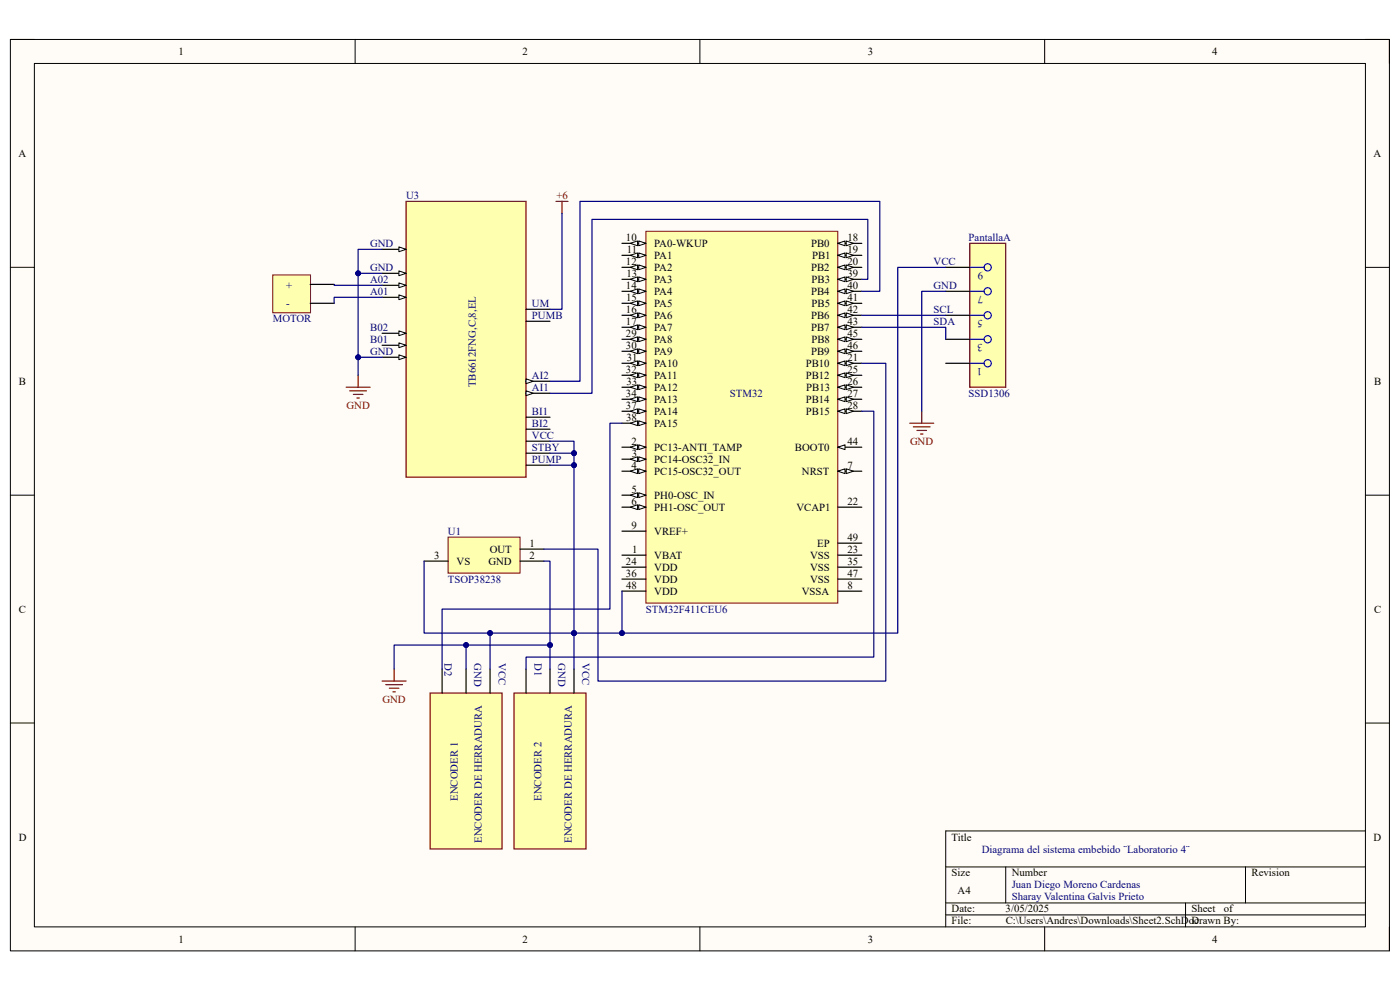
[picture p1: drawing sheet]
<svg xmlns="http://www.w3.org/2000/svg" width="297mm" height="210mm" viewBox="0 0 297 210" stroke-linecap="round" stroke-linejoin="round" font-family="sans-serif">
<path d="M2.2 8.4h292.6v193.3h-292.6z" fill-rule="evenodd" fill="#fffcf8"/>
<path d="M2.2 8.4h292.6v193.3h-292.6z" fill="none" stroke="#000" stroke-width=".21"/>
<path d="M7.3 13.5h282.4v183.1h-282.4z" fill-rule="evenodd" fill="#fffcf8"/>
<g fill="none" stroke="#000" stroke-width=".21">
<path d="M2.2 8.4h5.1M7.3 13.5h282.4v183.1h-282.4zM75.3 8.4v5.1M148.5 8.4v5.1M221.6 8.4v5.1M289.7 8.4h5.1v5.1M2.2 56.7h5.1M289.7 56.7h5.1M2.2 105h5.1M289.7 105.1h5.1M2.2 153.4h5.1M289.7 153.4h5.1"/>
<path d="M289.7 176.3h-89.1v20.3M75.3 196.6v5.1M148.5 196.6v5.1M200.6 183.9h89.1M200.6 191.5h89.1M200.6 194.1h89.1M213.4 183.9v7.6M221.6 196.6v5.1M251.5 191.5v5.1M264.2 183.9v7.6M294.8 196.6v5.1"/>
</g>
<path d="M137 49.1h40.7v78.8h-40.7z" fill-rule="evenodd" fill="#ffffb0"/>
<path d="M137 49.1h40.7v78.8h-40.7z" fill="none" stroke="#800000" stroke-width=".21"/>
<path d="M131.9 94.9h5.1M131.9 117.8h5.1" fill="none" stroke="#000" stroke-width=".25"/>
<path d="M135.5 94.4l1.5 .5-1.5 .5z" fill="#f8fcff"/>
<path d="M135.5 94.4l1.5 .5-1.5 .5z" fill="none" stroke="#000" stroke-width=".21"/>
<path d="M133.7 94.9l1.6-.5v1z" fill="#f8fcff"/>
<path d="M133.7 94.9l1.6-.5v1z" fill="none" stroke="#000" stroke-width=".21"/>
<path d="M131.9 97.4h5.1" fill="none" stroke="#000" stroke-width=".25"/>
<path d="M135.5 96.9l1.5 .5-1.5 .5z" fill="#f8fcff"/>
<path d="M135.5 96.9l1.5 .5-1.5 .5z" fill="none" stroke="#000" stroke-width=".21"/>
<path d="M133.7 97.4l1.6-.5v1z" fill="#f8fcff"/>
<path d="M133.7 97.4l1.6-.5v1z" fill="none" stroke="#000" stroke-width=".21"/>
<path d="M131.9 100h5.1" fill="none" stroke="#000" stroke-width=".25"/>
<path d="M135.5 99.4l1.5 .6-1.5 .5z" fill="#f8fcff"/>
<path d="M135.5 99.4l1.5 .6-1.5 .5z" fill="none" stroke="#000" stroke-width=".21"/>
<path d="M133.7 100l1.6-.6v1.1z" fill="#f8fcff"/>
<path d="M133.7 100l1.6-.6v1.1z" fill="none" stroke="#000" stroke-width=".21"/>
<path d="M131.9 105h5.1" fill="none" stroke="#000" stroke-width=".25"/>
<path d="M135.5 104.5l1.5 .5-1.5 .6z" fill="#f8fcff"/>
<path d="M135.5 104.5l1.5 .5-1.5 .6z" fill="none" stroke="#000" stroke-width=".21"/>
<path d="M133.7 105l1.6-.5v1.1z" fill="#f8fcff"/>
<path d="M133.7 105l1.6-.5v1.1z" fill="none" stroke="#000" stroke-width=".21"/>
<path d="M131.9 107.6h5.1" fill="none" stroke="#000" stroke-width=".25"/>
<path d="M135.5 107.1l1.5 .5-1.5 .5z" fill="#f8fcff"/>
<path d="M135.5 107.1l1.5 .5-1.5 .5z" fill="none" stroke="#000" stroke-width=".21"/>
<path d="M133.7 107.6l1.6-.5v1z" fill="#f8fcff"/>
<path d="M133.7 107.6l1.6-.5v1z" fill="none" stroke="#000" stroke-width=".21"/>
<path d="M177.7 100h5.1" fill="none" stroke="#000" stroke-width=".25"/>
<path d="M177.7 100l1.6-.5v1z" fill="#f8fcff"/>
<path d="M177.7 100l1.6-.5v1z" fill="none" stroke="#000" stroke-width=".21"/>
<path d="M179.5 99.5l1.5 .5-1.5 .5z" fill="#f8fcff"/>
<path d="M179.5 99.5l1.5 .5-1.5 .5z" fill="none" stroke="#000" stroke-width=".21"/>
<path d="M131.9 51.6h5.1M131.9 112.7h5.1M177.7 125.4h5.1" fill="none" stroke="#000" stroke-width=".25"/>
<path d="M135.5 51.1l1.5 .5-1.5 .5z" fill="#f8fcff"/>
<path d="M135.5 51.1l1.5 .5-1.5 .5z" fill="none" stroke="#000" stroke-width=".21"/>
<path d="M133.7 51.6l1.6-.5v1z" fill="#f8fcff"/>
<path d="M133.7 51.6l1.6-.5v1z" fill="none" stroke="#000" stroke-width=".21"/>
<path d="M131.9 54.2h5.1" fill="none" stroke="#000" stroke-width=".25"/>
<path d="M135.5 53.7l1.5 .5-1.5 .5z" fill="#f8fcff"/>
<path d="M135.5 53.7l1.5 .5-1.5 .5z" fill="none" stroke="#000" stroke-width=".21"/>
<path d="M133.7 54.2l1.6-.5v1z" fill="#f8fcff"/>
<path d="M133.7 54.2l1.6-.5v1z" fill="none" stroke="#000" stroke-width=".21"/>
<path d="M131.9 56.7h5.1" fill="none" stroke="#000" stroke-width=".25"/>
<path d="M135.5 56.2l1.5 .5-1.5 .5z" fill="#f8fcff"/>
<path d="M135.5 56.2l1.5 .5-1.5 .5z" fill="none" stroke="#000" stroke-width=".21"/>
<path d="M133.7 56.7l1.6-.5v1z" fill="#f8fcff"/>
<path d="M133.7 56.7l1.6-.5v1z" fill="none" stroke="#000" stroke-width=".21"/>
<path d="M131.9 59.3h5.1" fill="none" stroke="#000" stroke-width=".25"/>
<path d="M135.5 58.7l1.5 .6-1.5 .5z" fill="#f8fcff"/>
<path d="M135.5 58.7l1.5 .6-1.5 .5z" fill="none" stroke="#000" stroke-width=".21"/>
<path d="M133.7 59.3l1.6-.6v1.1z" fill="#f8fcff"/>
<path d="M133.7 59.3l1.6-.6v1.1z" fill="none" stroke="#000" stroke-width=".21"/>
<path d="M131.9 61.8h5.1" fill="none" stroke="#000" stroke-width=".25"/>
<path d="M135.5 61.3l1.5 .5-1.5 .5z" fill="#f8fcff"/>
<path d="M135.5 61.3l1.5 .5-1.5 .5z" fill="none" stroke="#000" stroke-width=".21"/>
<path d="M133.7 61.8l1.6-.5v1z" fill="#f8fcff"/>
<path d="M133.7 61.8l1.6-.5v1z" fill="none" stroke="#000" stroke-width=".21"/>
<path d="M131.9 64.3h5.1" fill="none" stroke="#000" stroke-width=".25"/>
<path d="M135.5 63.8l1.5 .5-1.5 .5z" fill="#f8fcff"/>
<path d="M135.5 63.8l1.5 .5-1.5 .5z" fill="none" stroke="#000" stroke-width=".21"/>
<path d="M133.7 64.3l1.6-.5v1z" fill="#f8fcff"/>
<path d="M133.7 64.3l1.6-.5v1z" fill="none" stroke="#000" stroke-width=".21"/>
<path d="M131.9 66.9h5.1" fill="none" stroke="#000" stroke-width=".25"/>
<path d="M135.5 66.4l1.5 .5-1.5 .5z" fill="#f8fcff"/>
<path d="M135.5 66.4l1.5 .5-1.5 .5z" fill="none" stroke="#000" stroke-width=".21"/>
<path d="M133.7 66.9l1.6-.5v1z" fill="#f8fcff"/>
<path d="M133.7 66.9l1.6-.5v1z" fill="none" stroke="#000" stroke-width=".21"/>
<path d="M131.9 69.4h5.1" fill="none" stroke="#000" stroke-width=".25"/>
<path d="M135.5 68.9l1.5 .5-1.5 .5z" fill="#f8fcff"/>
<path d="M135.5 68.9l1.5 .5-1.5 .5z" fill="none" stroke="#000" stroke-width=".21"/>
<path d="M133.7 69.4l1.6-.5v1z" fill="#f8fcff"/>
<path d="M133.7 69.4l1.6-.5v1z" fill="none" stroke="#000" stroke-width=".21"/>
<path d="M177.7 51.6h5.1" fill="none" stroke="#000" stroke-width=".25"/>
<path d="M177.7 51.6l1.6-.5v1z" fill="#f8fcff"/>
<path d="M177.7 51.6l1.6-.5v1z" fill="none" stroke="#000" stroke-width=".21"/>
<path d="M179.5 51.1l1.5 .5-1.5 .5z" fill="#f8fcff"/>
<path d="M179.5 51.1l1.5 .5-1.5 .5z" fill="none" stroke="#000" stroke-width=".21"/>
<path d="M177.7 54.2h5.1" fill="none" stroke="#000" stroke-width=".25"/>
<path d="M177.7 54.2l1.6-.5v1z" fill="#f8fcff"/>
<path d="M177.7 54.2l1.6-.5v1z" fill="none" stroke="#000" stroke-width=".21"/>
<path d="M179.5 53.7l1.5 .5-1.5 .5z" fill="#f8fcff"/>
<path d="M179.5 53.7l1.5 .5-1.5 .5z" fill="none" stroke="#000" stroke-width=".21"/>
<path d="M177.7 56.7h5.1" fill="none" stroke="#000" stroke-width=".25"/>
<path d="M177.7 56.7l1.6-.5v1z" fill="#f8fcff"/>
<path d="M177.7 56.7l1.6-.5v1z" fill="none" stroke="#000" stroke-width=".21"/>
<path d="M179.5 56.2l1.5 .5-1.5 .5z" fill="#f8fcff"/>
<path d="M179.5 56.2l1.5 .5-1.5 .5z" fill="none" stroke="#000" stroke-width=".21"/>
<path d="M177.7 77.1h5.1" fill="none" stroke="#000" stroke-width=".25"/>
<path d="M177.7 77.1l1.6-.5v1z" fill="#f8fcff"/>
<path d="M177.7 77.1l1.6-.5v1z" fill="none" stroke="#000" stroke-width=".21"/>
<path d="M179.5 76.6l1.5 .5-1.5 .5z" fill="#f8fcff"/>
<path d="M179.5 76.6l1.5 .5-1.5 .5z" fill="none" stroke="#000" stroke-width=".21"/>
<path d="M177.7 79.6h5.1M177.7 107.6h5.1M177.7 117.8h5.1M131.9 120.3h5.1" fill="none" stroke="#000" stroke-width=".25"/>
<path d="M177.7 79.6l1.6-.5v1z" fill="#f8fcff"/>
<path d="M177.7 79.6l1.6-.5v1z" fill="none" stroke="#000" stroke-width=".21"/>
<path d="M179.5 79.1l1.5 .5-1.5 .5z" fill="#f8fcff"/>
<path d="M179.5 79.1l1.5 .5-1.5 .5z" fill="none" stroke="#000" stroke-width=".21"/>
<path d="M177.7 82.1h5.1" fill="none" stroke="#000" stroke-width=".25"/>
<path d="M177.7 82.1l1.6-.5v1.1z" fill="#f8fcff"/>
<path d="M177.7 82.1l1.6-.5v1.1z" fill="none" stroke="#000" stroke-width=".21"/>
<path d="M179.5 81.6l1.5 .5-1.5 .6z" fill="#f8fcff"/>
<path d="M179.5 81.6l1.5 .5-1.5 .6z" fill="none" stroke="#000" stroke-width=".21"/>
<path d="M177.7 84.7h5.1" fill="none" stroke="#000" stroke-width=".25"/>
<path d="M177.7 84.7l1.6-.5v1z" fill="#f8fcff"/>
<path d="M177.7 84.7l1.6-.5v1z" fill="none" stroke="#000" stroke-width=".21"/>
<path d="M179.5 84.2l1.5 .5-1.5 .5z" fill="#f8fcff"/>
<path d="M179.5 84.2l1.5 .5-1.5 .5z" fill="none" stroke="#000" stroke-width=".21"/>
<path d="M177.7 87.2h5.1" fill="none" stroke="#000" stroke-width=".25"/>
<path d="M177.7 87.2l1.6-.5v1z" fill="#f8fcff"/>
<path d="M177.7 87.2l1.6-.5v1z" fill="none" stroke="#000" stroke-width=".21"/>
<path d="M179.5 86.7l1.5 .5-1.5 .5z" fill="#f8fcff"/>
<path d="M179.5 86.7l1.5 .5-1.5 .5z" fill="none" stroke="#000" stroke-width=".21"/>
<path d="M131.9 72h5.1" fill="none" stroke="#000" stroke-width=".25"/>
<path d="M135.5 71.5l1.5 .5-1.5 .5z" fill="#f8fcff"/>
<path d="M135.5 71.5l1.5 .5-1.5 .5z" fill="none" stroke="#000" stroke-width=".21"/>
<path d="M133.7 72l1.6-.5v1z" fill="#f8fcff"/>
<path d="M133.7 72l1.6-.5v1z" fill="none" stroke="#000" stroke-width=".21"/>
<path d="M131.9 74.5h5.1" fill="none" stroke="#000" stroke-width=".25"/>
<path d="M135.5 74l1.5 .5-1.5 .5z" fill="#f8fcff"/>
<path d="M135.5 74l1.5 .5-1.5 .5z" fill="none" stroke="#000" stroke-width=".21"/>
<path d="M133.7 74.5l1.6-.5v1z" fill="#f8fcff"/>
<path d="M133.7 74.5l1.6-.5v1z" fill="none" stroke="#000" stroke-width=".21"/>
<path d="M131.9 77.1h5.1" fill="none" stroke="#000" stroke-width=".25"/>
<path d="M135.5 76.6l1.5 .5-1.5 .5z" fill="#f8fcff"/>
<path d="M135.5 76.6l1.5 .5-1.5 .5z" fill="none" stroke="#000" stroke-width=".21"/>
<path d="M133.7 77.1l1.6-.5v1z" fill="#f8fcff"/>
<path d="M133.7 77.1l1.6-.5v1z" fill="none" stroke="#000" stroke-width=".21"/>
<path d="M131.9 79.6h5.1" fill="none" stroke="#000" stroke-width=".25"/>
<path d="M135.5 79.1l1.5 .5-1.5 .5z" fill="#f8fcff"/>
<path d="M135.5 79.1l1.5 .5-1.5 .5z" fill="none" stroke="#000" stroke-width=".21"/>
<path d="M133.7 79.6l1.6-.5v1z" fill="#f8fcff"/>
<path d="M133.7 79.6l1.6-.5v1z" fill="none" stroke="#000" stroke-width=".21"/>
<path d="M131.9 82.1h5.1" fill="none" stroke="#000" stroke-width=".25"/>
<path d="M135.5 81.6l1.5 .5-1.5 .6z" fill="#f8fcff"/>
<path d="M135.5 81.6l1.5 .5-1.5 .6z" fill="none" stroke="#000" stroke-width=".21"/>
<path d="M133.7 82.1l1.6-.5v1.1z" fill="#f8fcff"/>
<path d="M133.7 82.1l1.6-.5v1.1z" fill="none" stroke="#000" stroke-width=".21"/>
<path d="M131.9 84.7h5.1" fill="none" stroke="#000" stroke-width=".25"/>
<path d="M135.5 84.2l1.5 .5-1.5 .5z" fill="#f8fcff"/>
<path d="M135.5 84.2l1.5 .5-1.5 .5z" fill="none" stroke="#000" stroke-width=".21"/>
<path d="M133.7 84.7l1.6-.5v1z" fill="#f8fcff"/>
<path d="M133.7 84.7l1.6-.5v1z" fill="none" stroke="#000" stroke-width=".21"/>
<path d="M131.9 87.2h5.1M131.9 122.9h5.1M177.7 120.3h5.1" fill="none" stroke="#000" stroke-width=".25"/>
<path d="M135.5 86.7l1.5 .5-1.5 .5z" fill="#f8fcff"/>
<path d="M135.5 86.7l1.5 .5-1.5 .5z" fill="none" stroke="#000" stroke-width=".21"/>
<path d="M133.7 87.2l1.6-.5v1z" fill="#f8fcff"/>
<path d="M133.7 87.2l1.6-.5v1z" fill="none" stroke="#000" stroke-width=".21"/>
<path d="M131.9 89.8h5.1" fill="none" stroke="#000" stroke-width=".25"/>
<path d="M135.5 89.3l1.5 .5-1.5 .5z" fill="#f8fcff"/>
<path d="M135.5 89.3l1.5 .5-1.5 .5z" fill="none" stroke="#000" stroke-width=".21"/>
<path d="M133.7 89.8l1.6-.5v1z" fill="#f8fcff"/>
<path d="M133.7 89.8l1.6-.5v1z" fill="none" stroke="#000" stroke-width=".21"/>
<path d="M177.7 59.3h5.1" fill="none" stroke="#000" stroke-width=".25"/>
<path d="M177.7 59.3l1.6-.6v1.1z" fill="#f8fcff"/>
<path d="M177.7 59.3l1.6-.6v1.1z" fill="none" stroke="#000" stroke-width=".21"/>
<path d="M179.5 58.7l1.5 .6-1.5 .5z" fill="#f8fcff"/>
<path d="M179.5 58.7l1.5 .6-1.5 .5z" fill="none" stroke="#000" stroke-width=".21"/>
<path d="M177.7 61.8h5.1" fill="none" stroke="#000" stroke-width=".25"/>
<path d="M177.7 61.8l1.6-.5v1z" fill="#f8fcff"/>
<path d="M177.7 61.8l1.6-.5v1z" fill="none" stroke="#000" stroke-width=".21"/>
<path d="M179.5 61.3l1.5 .5-1.5 .5z" fill="#f8fcff"/>
<path d="M179.5 61.3l1.5 .5-1.5 .5z" fill="none" stroke="#000" stroke-width=".21"/>
<path d="M177.7 64.3h5.1" fill="none" stroke="#000" stroke-width=".25"/>
<path d="M177.7 64.3l1.6-.5v1.1z" fill="#f8fcff"/>
<path d="M177.7 64.3l1.6-.5v1.1z" fill="none" stroke="#000" stroke-width=".21"/>
<path d="M179.5 63.8l1.5 .5-1.5 .6z" fill="#f8fcff"/>
<path d="M179.5 63.8l1.5 .5-1.5 .6z" fill="none" stroke="#000" stroke-width=".21"/>
<path d="M177.7 66.9h5.1" fill="none" stroke="#000" stroke-width=".25"/>
<path d="M177.7 66.9l1.6-.5v1z" fill="#f8fcff"/>
<path d="M177.7 66.9l1.6-.5v1z" fill="none" stroke="#000" stroke-width=".21"/>
<path d="M179.5 66.4l1.5 .5-1.5 .5z" fill="#f8fcff"/>
<path d="M179.5 66.4l1.5 .5-1.5 .5z" fill="none" stroke="#000" stroke-width=".21"/>
<path d="M177.7 69.4h5.1" fill="none" stroke="#000" stroke-width=".25"/>
<path d="M177.7 69.4l1.6-.5v1z" fill="#f8fcff"/>
<path d="M177.7 69.4l1.6-.5v1z" fill="none" stroke="#000" stroke-width=".21"/>
<path d="M179.5 68.9l1.5 .5-1.5 .5z" fill="#f8fcff"/>
<path d="M179.5 68.9l1.5 .5-1.5 .5z" fill="none" stroke="#000" stroke-width=".21"/>
<path d="M177.7 94.9h5.1" fill="none" stroke="#000" stroke-width=".25"/>
<path d="M177.7 94.9l1.6-.5v1z" fill="#f8fcff"/>
<path d="M177.7 94.9l1.6-.5v1z" fill="none" stroke="#000" stroke-width=".21"/>
<path d="M177.7 72h5.1" fill="none" stroke="#000" stroke-width=".25"/>
<path d="M177.7 72l1.6-.5v1z" fill="#f8fcff"/>
<path d="M177.7 72l1.6-.5v1z" fill="none" stroke="#000" stroke-width=".21"/>
<path d="M179.5 71.5l1.5 .5-1.5 .5z" fill="#f8fcff"/>
<path d="M179.5 71.5l1.5 .5-1.5 .5z" fill="none" stroke="#000" stroke-width=".21"/>
<path d="M177.7 74.5h5.1" fill="none" stroke="#000" stroke-width=".25"/>
<path d="M177.7 74.5l1.6-.5v1z" fill="#f8fcff"/>
<path d="M177.7 74.5l1.6-.5v1z" fill="none" stroke="#000" stroke-width=".21"/>
<path d="M179.5 74l1.5 .5-1.5 .5z" fill="#f8fcff"/>
<path d="M179.5 74l1.5 .5-1.5 .5z" fill="none" stroke="#000" stroke-width=".21"/>
<path d="M177.7 115.2h5.1M131.9 125.4h5.1M177.7 122.9h5.1" fill="none" stroke="#000" stroke-width=".25"/>
<path d="M205.7 51.6h7.7v30.5h-7.7z" fill-rule="evenodd" fill="#ffffb0"/>
<path d="M205.7 51.6h7.7v30.5h-7.7zM193 89.8h5.1M193.8 90.6h3.5M194.5 91.3h2.1M195.3 92.1h.5M195.5 87.2v2.6" fill="none" stroke="#800000" stroke-width=".25"/>
<g fill="none" stroke="#00f" stroke-width=".25">
<path d="M205.7 56.7h3.1M205.7 77.1h3.1M205.7 72h3.1M205.7 66.9h3.1M205.7 61.8h3.1"/>
<circle cx="209.5" cy="56.7" r=".76"/>
<circle cx="209.5" cy="61.8" r=".76"/>
<circle cx="209.5" cy="66.9" r=".76"/>
<circle cx="209.5" cy="72" r=".76"/>
<circle cx="209.5" cy="77.1" r=".76"/>
</g>
<path d="M200.6 56.7h5.1M200.6 77.1h5.1M200.6 72h5.1M200.6 66.9h5.1M200.6 61.8h5.1" fill="none" stroke="#000" stroke-width=".25"/>
<path d="M86.2 42.7h25.4v58.5h-25.4z" fill-rule="evenodd" fill="#ffffb0"/>
<path d="M86.2 42.7h25.4v58.5h-25.4z" fill="none" stroke="#800000" stroke-width=".25"/>
<path d="M111.6 80.9h5.1" fill="none" stroke="#000" stroke-width=".25"/>
<path d="M111.6 80.4l1.5 .5-1.5 .5z" fill="#f8fcff"/>
<path d="M111.6 80.4l1.5 .5-1.5 .5z" fill="none" stroke="#000" stroke-width=".21"/>
<path d="M111.6 83.4h5.1" fill="none" stroke="#000" stroke-width=".25"/>
<path d="M111.6 82.9l1.5 .5-1.5 .5z" fill="#f8fcff"/>
<path d="M111.6 82.9l1.5 .5-1.5 .5z" fill="none" stroke="#000" stroke-width=".21"/>
<path d="M81.1 70.7h5.1M111.6 65.6h5.1M111.6 68.2h5.1" fill="none" stroke="#000" stroke-width=".25"/>
<path d="M84.6 70.2l1.6 .5-1.6 .5z" fill="#f8fcff"/>
<path d="M84.6 70.2l1.6 .5-1.6 .5z" fill="none" stroke="#000" stroke-width=".21"/>
<path d="M81.1 73.2h5.1" fill="none" stroke="#000" stroke-width=".25"/>
<path d="M84.6 72.7l1.6 .5-1.6 .6z" fill="#f8fcff"/>
<path d="M84.6 72.7l1.6 .5-1.6 .6z" fill="none" stroke="#000" stroke-width=".21"/>
<path d="M81.1 63.1h5.1" fill="none" stroke="#000" stroke-width=".25"/>
<path d="M84.6 62.6l1.6 .5-1.6 .5z" fill="#f8fcff"/>
<path d="M84.6 62.6l1.6 .5-1.6 .5z" fill="none" stroke="#000" stroke-width=".21"/>
<path d="M81.1 75.8h5.1" fill="none" stroke="#000" stroke-width=".25"/>
<path d="M84.6 75.3l1.6 .5-1.6 .5z" fill="#f8fcff"/>
<path d="M84.6 75.3l1.6 .5-1.6 .5z" fill="none" stroke="#000" stroke-width=".21"/>
<path d="M81.1 52.9h5.1" fill="none" stroke="#000" stroke-width=".25"/>
<path d="M84.6 52.4l1.6 .5-1.6 .5z" fill="#f8fcff"/>
<path d="M84.6 52.4l1.6 .5-1.6 .5z" fill="none" stroke="#000" stroke-width=".21"/>
<path d="M81.1 58h5.1" fill="none" stroke="#000" stroke-width=".25"/>
<path d="M84.6 57.5l1.6 .5-1.6 .5z" fill="#f8fcff"/>
<path d="M84.6 57.5l1.6 .5-1.6 .5z" fill="none" stroke="#000" stroke-width=".21"/>
<path d="M81.1 60.5h5.1" fill="none" stroke="#000" stroke-width=".25"/>
<path d="M84.6 60l1.6 .5-1.6 .5z" fill="#f8fcff"/>
<path d="M84.6 60l1.6 .5-1.6 .5z" fill="none" stroke="#000" stroke-width=".21"/>
<path d="M111.6 88.5h5.1M111.6 91.1h5.1M111.6 93.6h5.1M111.6 96.1h5.1M111.6 98.7h5.1" fill="none" stroke="#000" stroke-width=".25"/>
<path d="M109.1 147h15.2v33.1h-15.2z" fill-rule="evenodd" fill="#ffffb0"/>
<path d="M109.1 147h15.2v33.1h-15.2z" fill="none" stroke="#800000" stroke-width=".25"/>
<path d="M111.6 141.9v5.1M116.7 141.9v5.1M121.8 141.9v5.1" fill="none" stroke="#000" stroke-width=".25"/>
<path d="M91.2 147h15.3v33.1h-15.3z" fill-rule="evenodd" fill="#ffffb0"/>
<path d="M81.1 144.5h5.1M81.8 145.2h3.6M82.6 146h2M83.4 146.8h.5M83.6 141.9v2.6M91.2 147h15.3v33.1h-15.3z" fill="none" stroke="#800000" stroke-width=".25"/>
<path d="M93.8 141.9v5.1M98.9 141.9v5.1M104 141.9v5.1" fill="none" stroke="#000" stroke-width=".25"/>
<path d="M95.1 114h15.2v7.6h-15.2z" fill-rule="evenodd" fill="#ffffb0"/>
<path d="M95.1 114h15.2v7.6h-15.2z" fill="none" stroke="#800000" stroke-width=".21"/>
<path d="M90 119h5.1M110.3 116.5h5.1M110.3 119h5.1" fill="none" stroke="#000" stroke-width=".25"/>
<path d="M118 42.7h2.5M119.2 42.7v2.6M76 79.6v2.5M73.4 82.1h5.1M74.2 82.9h3.6M75 83.7h2M75.7 84.4h.5" fill="none" stroke="#800000" stroke-width=".25"/>
<path d="M57.9 58.3h8v8h-8z" fill-rule="evenodd" fill="#ffffb0"/>
<path d="M57.9 58.3h8v8h-8z" fill="none" stroke="#800000" stroke-width=".21"/>
<path d="M65.8 60.3h5.1M65.8 64.3h5.1" fill="none" stroke="#000" stroke-width=".25"/>
<path d="M182.8 69.4h17.8v2.6M182.8 66.9h17.8M200.6 61.8h-5.1v25.4M121.8 134.3h-17.8v7.6" fill="none" stroke="#000080" stroke-width=".25"/>
<circle cx="104" cy="134.3" r=".51" fill="#000080"/>
<circle cx="104" cy="134.3" r=".51" fill="none" stroke="#000080" stroke-width=".21"/>
<circle cx="121.8" cy="134.3" r=".51" fill="#000080"/>
<circle cx="121.8" cy="134.3" r=".51" fill="none" stroke="#000080" stroke-width=".21"/>
<path d="M83.6 141.9v-5.1h15.3v5.1" fill="none" stroke="#000080" stroke-width=".25"/>
<circle cx="98.9" cy="136.8" r=".51" fill="#000080"/>
<circle cx="98.9" cy="136.8" r=".51" fill="none" stroke="#000080" stroke-width=".21"/>
<path d="M98.9 136.8h17.8v5.1" fill="none" stroke="#000080" stroke-width=".25"/>
<circle cx="116.7" cy="136.8" r=".51" fill="#000080"/>
<circle cx="116.7" cy="136.8" r=".51" fill="none" stroke="#000080" stroke-width=".21"/>
<circle cx="98.9" cy="136.8" r=".51" fill="#000080"/>
<circle cx="98.9" cy="136.8" r=".51" fill="none" stroke="#000080" stroke-width=".21"/>
<path d="M131.9 89.8h-2.5v39.4h-35.6v12.7M182.8 87.2h2.6v52.2h-73.8v2.5M131.9 134.3h-10.1v7.6" fill="none" stroke="#000080" stroke-width=".25"/>
<circle cx="121.8" cy="134.3" r=".51" fill="#000080"/>
<circle cx="121.8" cy="134.3" r=".51" fill="none" stroke="#000080" stroke-width=".21"/>
<circle cx="131.9" cy="134.3" r=".51" fill="#000080"/>
<circle cx="131.9" cy="134.3" r=".51" fill="none" stroke="#000080" stroke-width=".21"/>
<path d="M200.6 56.7h-10.1v77.6h-58.5v-8.9" fill="none" stroke="#000080" stroke-width=".25"/>
<circle cx="131.9" cy="134.3" r=".51" fill="#000080"/>
<circle cx="131.9" cy="134.3" r=".51" fill="none" stroke="#000080" stroke-width=".21"/>
<path d="M90 119v15.3h14" fill="none" stroke="#000080" stroke-width=".25"/>
<circle cx="104" cy="134.3" r=".51" fill="#000080"/>
<circle cx="104" cy="134.3" r=".51" fill="none" stroke="#000080" stroke-width=".21"/>
<path d="M115.4 119h1.3v17.8" fill="none" stroke="#000080" stroke-width=".25"/>
<circle cx="116.7" cy="136.8" r=".51" fill="#000080"/>
<circle cx="116.7" cy="136.8" r=".51" fill="none" stroke="#000080" stroke-width=".21"/>
<path d="M76 58h5.1M182.8 77.1h5.1v67.4h-61v-28h-11.5" fill="none" stroke="#000080" stroke-width=".25"/>
<circle cx="76" cy="58" r=".51" fill="#000080"/>
<circle cx="76" cy="58" r=".51" fill="none" stroke="#000080" stroke-width=".21"/>
<path d="M76 75.8h5.1" fill="none" stroke="#000080" stroke-width=".25"/>
<circle cx="76" cy="75.8" r=".51" fill="#000080"/>
<circle cx="76" cy="75.8" r=".51" fill="none" stroke="#000080" stroke-width=".21"/>
<path d="M119.2 45.3v20.3h-2.5M116.7 98.7h5.1v35.6" fill="none" stroke="#000080" stroke-width=".25"/>
<circle cx="121.8" cy="98.7" r=".51" fill="#000080"/>
<circle cx="121.8" cy="98.7" r=".51" fill="none" stroke="#000080" stroke-width=".21"/>
<circle cx="121.8" cy="134.3" r=".51" fill="#000080"/>
<circle cx="121.8" cy="134.3" r=".51" fill="none" stroke="#000080" stroke-width=".21"/>
<path d="M116.7 96.1h5.1v2.6" fill="none" stroke="#000080" stroke-width=".25"/>
<circle cx="121.8" cy="96.1" r=".51" fill="#000080"/>
<circle cx="121.8" cy="96.1" r=".51" fill="none" stroke="#000080" stroke-width=".21"/>
<circle cx="121.8" cy="98.7" r=".51" fill="#000080"/>
<circle cx="121.8" cy="98.7" r=".51" fill="none" stroke="#000080" stroke-width=".21"/>
<path d="M116.7 93.6h5.1v2.5" fill="none" stroke="#000080" stroke-width=".25"/>
<circle cx="121.8" cy="96.1" r=".51" fill="#000080"/>
<circle cx="121.8" cy="96.1" r=".51" fill="none" stroke="#000080" stroke-width=".21"/>
<path d="M81.1 52.9h-5.1v26.7M182.8 59.3h1.3v-12.8h-58.5v36.9h-8.9M70.9 60.3v.2h10.2M81.1 63.1h-10.2v1.2M182.8 61.8h3.8v-19.1h-63.6v38.2h-6.3" fill="none" stroke="#000080" stroke-width=".25"/>
<circle cx="76" cy="58" r=".51" fill="#000080"/>
<circle cx="76" cy="58" r=".51" fill="none" stroke="#000080" stroke-width=".21"/>
<circle cx="76" cy="75.8" r=".51" fill="#000080"/>
<circle cx="76" cy="75.8" r=".51" fill="none" stroke="#000080" stroke-width=".21"/>
<g font-size="2.3">
<text x="37.9" y="11.7">1</text>
<text x="110.9" y="11.7">2</text>
<text x="184.1" y="11.7">3</text>
<text x="257.1" y="11.7">4</text>
<text x="3.9" y="33.3">A</text>
<text x="291.4" y="33.3">A</text>
<text x="132.8" y="51.1">10</text>
<text x="133" y="53.6">11</text>
<text x="138.8" y="52.4">PA0-WKUP</text>
<text x="172.1" y="52.4">PB0</text>
<text x="179.8" y="51.1">18</text>
<text x="179.8" y="53.6">19</text>
<text x="132.8" y="56.2">12</text>
<text x="132.9" y="58.7">13</text>
<text x="138.8" y="54.9">PA1</text>
<text x="138.8" y="57.4">PA2</text>
<text x="138.8" y="60">PA3</text>
<text x="172.1" y="57.4">PB2</text>
<text x="172.2" y="60">PB3</text>
<text x="172.3" y="54.9">PB1</text>
<text x="179.8" y="56.2">20</text>
<text x="179.8" y="58.7">39</text>
<text x="132.8" y="61.3">14</text>
<text x="132.8" y="63.8">15</text>
<text x="138.8" y="62.6">PA4</text>
<text x="138.8" y="65.1">PA5</text>
<text x="172.1" y="62.6">PB4</text>
<text x="172.2" y="65.1">PB5</text>
<text x="179.8" y="61.3">40</text>
<text x="179.8" y="63.8">41</text>
<text x="132.8" y="66.4">16</text>
<text x="132.8" y="68.9">17</text>
<text x="132.8" y="71.5">29</text>
<text x="138.8" y="67.6">PA6</text>
<text x="138.8" y="70.2">PA7</text>
<text x="172.1" y="67.6">PB6</text>
<text x="172.1" y="70.2">PB7</text>
<text x="179.8" y="66.4">42</text>
<text x="179.8" y="68.9">43</text>
<text x="179.8" y="71.5">45</text>
<text x="132.8" y="74">30</text>
<text x="133" y="76.5">31</text>
<text x="138.8" y="72.7">PA8</text>
<text x="138.8" y="75.3">PA9</text>
<text x="138.8" y="77.8">PA10</text>
<text x="170.9" y="77.8">PB10</text>
<text x="172.1" y="75.3">PB9</text>
<text x="172.1" y="72.7">PB8</text>
<text x="179.8" y="76.5">21</text>
<text x="179.8" y="74">46</text>
<text x="4" y="81.6">B</text>
<text x="132.8" y="79.1">32</text>
<text x="132.9" y="81.6">33</text>
<text x="138.8" y="80.3">PA11</text>
<text x="138.8" y="82.9">PA12</text>
<text x="170.9" y="80.3">PB12</text>
<text x="171" y="82.9">PB13</text>
<text x="179.8" y="79.1">25</text>
<text x="179.8" y="81.6">26</text>
<text x="291.5" y="81.6">B</text>
<text x="132.8" y="84.2">34</text>
<text x="132.8" y="86.7">37</text>
<text x="132.8" y="89.3">38</text>
<text x="138.8" y="85.4">PA13</text>
<text x="138.8" y="88">PA14</text>
<text x="170.9" y="85.4">PB14</text>
<text x="171" y="88">PB15</text>
<text x="179.8" y="84.2">27</text>
<text x="179.8" y="86.7">28</text>
<text x="133.9" y="94.4">2</text>
<text x="138.8" y="95.6">PC13-ANTI_TAMP</text>
<text x="138.8" y="90.6">PA15</text>
<text x="168.7" y="95.6">BOOT0</text>
<text x="179.8" y="94.4">44</text>
<text x="133.9" y="99.4">4</text>
<text x="134" y="96.9">3</text>
<text x="138.8" y="98.2">PC14-OSC32_IN</text>
<text x="138.8" y="100.7">PC15-OSC32_OUT</text>
<text x="170.1" y="100.7">NRST</text>
<text x="179.8" y="99.4">7</text>
<text x="133.9" y="107.1">6</text>
<text x="134" y="104.5">5</text>
<text x="138.8" y="105.8">PH0-OSC_IN</text>
<text x="179.8" y="107.1">22</text>
<text x="133.9" y="112.1">9</text>
<text x="138.8" y="108.3">PH1-OSC_OUT</text>
<text x="138.8" y="113.4">VREF+</text>
<text x="169" y="108.3">VCAP1</text>
<text x="92.1" y="118.5">3</text>
<text x="96.9" y="119.8">VS</text>
<text x="103.6" y="119.8">GND</text>
<text x="103.9" y="117.3">OUT</text>
<text x="112.4" y="116">1</text>
<text x="112.4" y="118.5">2</text>
<text x="132.8" y="119.8">24</text>
<text x="134.1" y="117.3">1</text>
<text x="138.8" y="118.5">VBAT</text>
<text x="171.9" y="118.5">VSS</text>
<text x="173.4" y="116">EP</text>
<text x="179.8" y="117.3">23</text>
<text x="179.8" y="119.8">35</text>
<text x="179.8" y="114.7">49</text>
<text x="132.8" y="122.3">36</text>
<text x="132.8" y="124.9">48</text>
<text x="138.8" y="121.1">VDD</text>
<text x="138.8" y="123.6">VDD</text>
<text x="171.9" y="121.1">VSS</text>
<text x="171.9" y="123.6">VSS</text>
<text x="179.8" y="124.9">8</text>
<text x="179.8" y="122.3">47</text>
<text x="4" y="130">C</text>
<text x="138.8" y="126.2">VDD</text>
<text x="170.1" y="126.2">VSSA</text>
<text x="291.5" y="130">C</text>
<text x="4" y="178.3">D</text>
<text x="201.9" y="178.3">Title</text>
<text x="291.4" y="178.3">D</text>
<text x="201.9" y="185.9">Size</text>
<text x="214.6" y="185.9">Number</text>
<text x="265.5" y="185.9">Revision</text>
<text x="203.2" y="189.7">A4</text>
<text x="201.9" y="193.5">Date:</text>
<text x="201.9" y="196.1">File:</text>
<text x="213.3" y="193.5">3/05/2025</text>
<text x="213.4" y="196.1">C:\Users\Andres\Downloads\Sheet2.SchDoc</text>
<text x="252.8" y="193.5">Sheet</text>
<text x="252.8" y="196.1">Drawn By:</text>
<text x="259.6" y="193.5">of</text>
<text x="37.9" y="199.9">1</text>
<text x="110.9" y="199.9">2</text>
<text x="184.1" y="199.9">3</text>
<text x="257.1" y="199.9">4</text>
</g>
<g font-size="2.3" fill="#000080">
<text x="86.1" y="42.2">U3</text>
<text x="78.5" y="52.4">GND</text>
<text x="205.5" y="51.1">PantallaA</text>
<text x="78.5" y="60">A02</text>
<text x="78.5" y="57.4">GND</text>
<text x="198.1" y="56.2">VCC</text>
<text x="208.6" y="57.7" transform="rotate(-180 208.6 57.7)">9</text>
<text x="60.7" y="65.1">-</text>
<text x="60.7" y="61.3">+</text>
<text x="78.5" y="62.6">A01</text>
<text x="112.9" y="65.1">UM</text>
<text x="198.1" y="61.3">GND</text>
<text x="208.6" y="62.8" transform="rotate(-180 208.6 62.8)">7</text>
<text x="57.9" y="68.4">MOTOR</text>
<text x="78.5" y="70.2">B02</text>
<text x="112.9" y="67.6">PUMB</text>
<text x="198.1" y="66.4">SCL</text>
<text x="198.1" y="68.9">SDA</text>
<text x="208.5" y="67.9" transform="rotate(-180 208.5 67.9)">5</text>
<text x="78.5" y="75.3">GND</text>
<text x="78.5" y="72.7">B01</text>
<text x="208.4" y="73" transform="rotate(-180 208.4 73)">3</text>
<text x="100.9" y="82.1" transform="rotate(-90 100.9 82.1)">TB6612FNG,C,8,EL</text>
<text x="112.9" y="82.9">AI1</text>
<text x="112.9" y="80.3">AI2</text>
<text x="208.4" y="78.1" transform="rotate(-180 208.4 78.1)">1</text>
<text x="112.9" y="88">BI1</text>
<text x="154.9" y="84.2">STM32</text>
<text x="205.5" y="84.2">SSD1306</text>
<text x="112.9" y="95.6">STBY</text>
<text x="112.9" y="93.1">VCC</text>
<text x="112.9" y="90.6">BI2</text>
<text x="112.9" y="98.2">PUMP</text>
<text x="95" y="113.4">U1</text>
<text x="95" y="123.6">TSOP38238</text>
<text x="137" y="130">STM32F411CEU6</text>
<text x="94.3" y="140.7" transform="rotate(90 94.3 140.7)">D2</text>
<text x="100.6" y="140.7" transform="rotate(90 100.6 140.7)">GND</text>
<text x="105.7" y="140.7" transform="rotate(90 105.7 140.7)">VCC</text>
<text x="113.4" y="140.7" transform="rotate(90 113.4 140.7)">D1</text>
<text x="118.4" y="140.7" transform="rotate(90 118.4 140.7)">GND</text>
<text x="123.5" y="140.7" transform="rotate(90 123.5 140.7)">VCC</text>
<text x="97.1" y="169.9" transform="rotate(-90 97.1 169.9)">ENCODER 1</text>
<text x="114.9" y="169.9" transform="rotate(-90 114.9 169.9)">ENCODER 2</text>
<text x="102.2" y="178.8" transform="rotate(-90 102.2 178.8)">ENCODER DE HERRADURA</text>
<text x="121.3" y="178.8" transform="rotate(-90 121.3 178.8)">ENCODER DE HERRADURA</text>
<text x="208.3" y="180.8">Diagrama del sistema embebido ¨Laboratorio 4¨</text>
<text x="214.6" y="188.5">Juan Diego Moreno Cardenas</text>
<text x="214.6" y="191">Sharay Valentina Galvis Prieto</text>
</g>
<g font-size="2.3" fill="#800000">
<text x="118.1" y="42.2">+6</text>
<text x="73.5" y="86.7">GND</text>
<text x="193.1" y="94.4">GND</text>
<text x="81.2" y="149.1">GND</text>
</g>
</svg>
